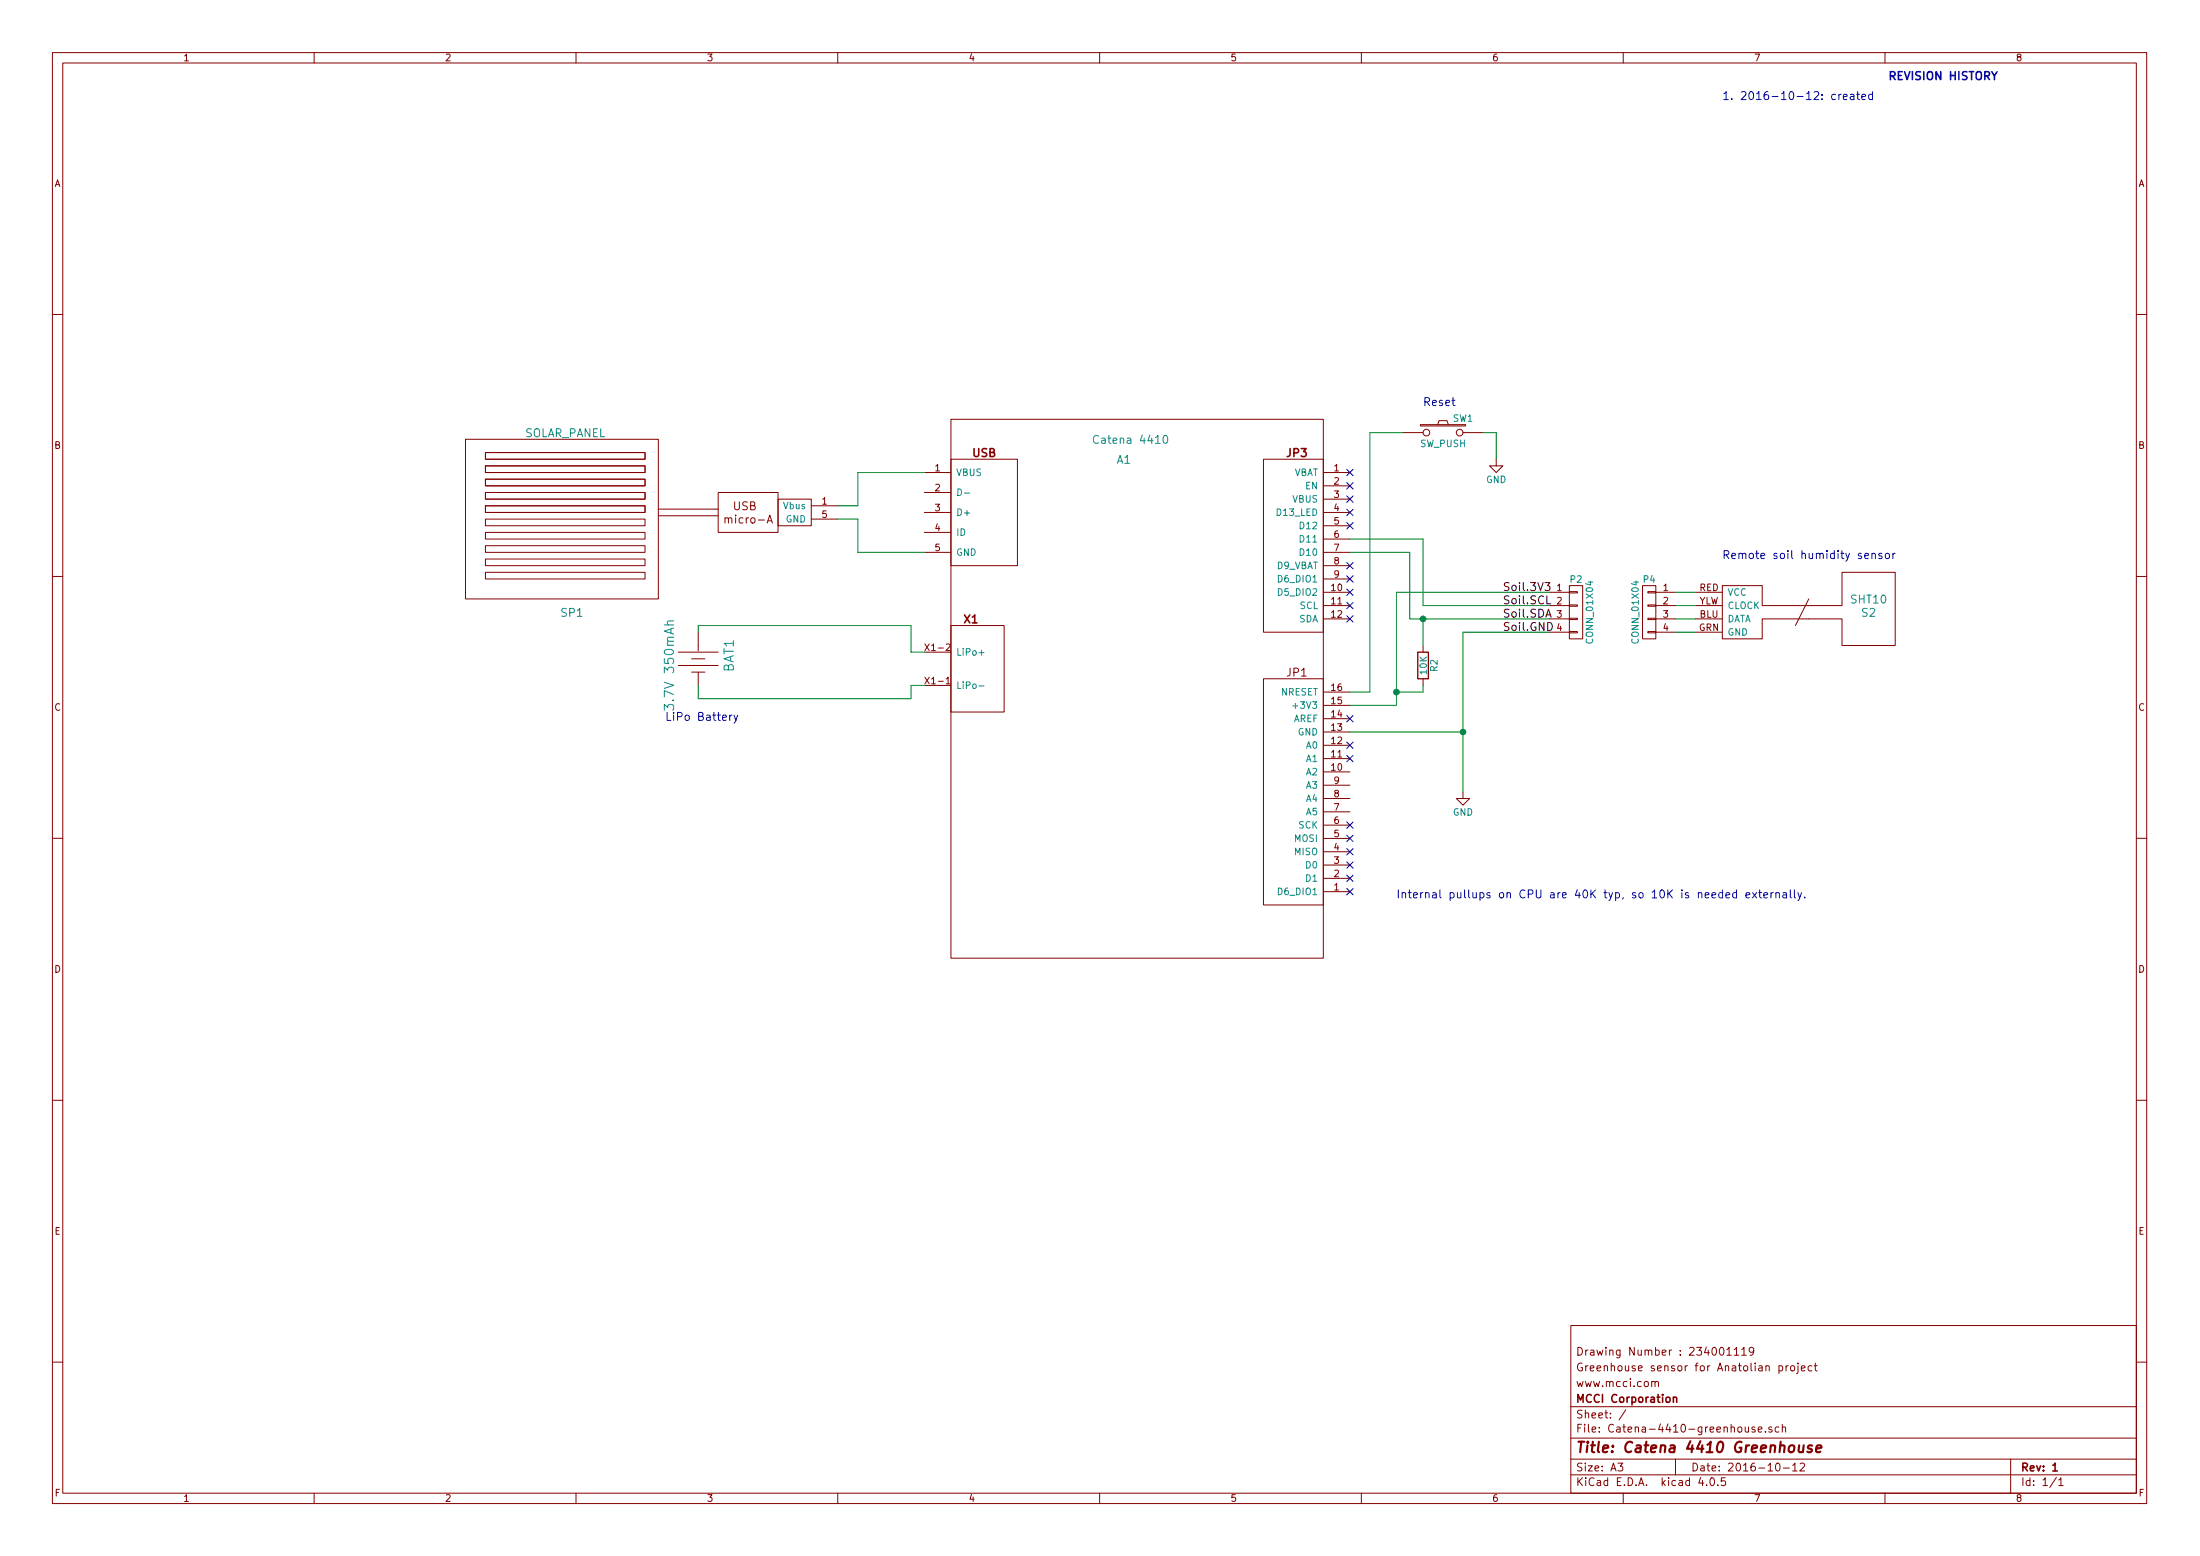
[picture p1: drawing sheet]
<svg xmlns="http://www.w3.org/2000/svg" width="420mm" height="297mm" viewBox="0 0 420 297" stroke-linecap="round" stroke-linejoin="round" font-family="sans-serif">
<g fill="none" stroke="#840000" stroke-width=".19">
<path d="M10 10h400v277h-400zM12 12h396v273.1h-396zM60 10v2M110 10v2M160 10v2M210 10v2M260 10v2M310 10v2M360 10v2M10 60h2M408 60h2M88.9 83.9h36.8v30.4h-36.8z"/>
<path d="M92.7 99.1h30.5v1.3h-30.5zM92.7 96.6h30.5v1.2h-30.5zM92.7 94h30.5v1.3h-30.5zM92.7 91.5h30.5v1.2h-30.5zM92.7 88.9h30.5v1.3h-30.5zM92.7 86.4h30.5v1.3h-30.5zM125.7 98.5h11.5M125.7 97.2h11.5M137.2 94h11.4v7.6h-11.4zM146.5 99.9l.5-1.6 .5 1.6M146.6 99.4h.8M148.6 95.3h6.3v5.1h-6.3z"/>
<path d="M154.9 96.6h5.1M154.9 99.1h5.1M176.5 90.2h5.1M176.5 94h5.1M176.5 97.8h5.1M181.6 87.7h12.7v20.3h-12.7zM181.6 80h71.1v102.9h-71.1zM241.3 87.7h11.4v33h-11.4zM252.7 90.2h5.1M252.7 92.7h5.1M252.7 97.8h5.1M252.7 95.3h5.1"/>
<path d="M268 82.6h3.8M271.3 81.1h8.6v.2h-8.6zM274.6 81.1l.2-.8h1.6l.2 .8M279.4 82.6h3.8M285.7 87.7v1.2h1.3l-1.3 1.3-1.2-1.3h1.2M10 110h2M92.7 109.3h30.5v1.2h-30.5zM92.7 104.2h30.5v1.2h-30.5zM92.7 106.7h30.5v1.3h-30.5zM92.7 101.6h30.5v1.3h-30.5zM176.5 101.6h5.1M176.5 105.4h5.1"/>
<path d="M181.6 119.4h10.2v16.5h-10.2zM252.7 100.4h5.1M252.7 105.4h5.1M252.7 102.9h5.1M252.7 108h5.1M252.7 110.5h5.1M252.7 113.1h5.1M252.7 115.6h5.1M252.7 118.1h5.1M295.9 113.1h3.8M295.9 115.6h3.8M295.9 118.1h3.8"/>
<path d="M299.7 118h1.5v.3h-1.5zM299.7 115.5h1.5v.2h-1.5zM299.7 112.9h1.5v.3h-1.5zM299.7 111.8h2.6v10.2h-2.6zM313.7 111.8h2.5v10.2h-2.5zM314.7 118h1.5v.3h-1.5zM314.7 115.5h1.5v.2h-1.5zM314.7 112.9h1.5v.3h-1.5zM316.2 113.1h3.8M316.2 115.6h3.8M316.2 118.1h3.8M323.8 113.1h5.1"/>
<path d="M323.8 115.6h5.1M323.8 118.1h5.1M328.9 111.8h7.6v3.8h15.3v-6.3h10.1v13.9h-10.1v-5.1h-15.3v3.9h-7.6zM345.4 114.3l-2.5 5.1M408 110h2M129.5 124.5h7.7M129.5 127h7.7M132.1 125.8h2.5M132.1 128.3h2.5M133.3 120.7v3.5M133.3 128.3v2.5M176.5 130.8h5.1"/>
<path d="M176.5 124.5h5.1M180.7 130.5h.7M241.3 129.6h11.4v43.2h-11.4zM252.7 139.7h5.1M252.7 137.2h5.1M252.7 134.7h5.1M252.7 132.1h5.1M271.8 123.2v1.3M271.8 129.6v1.2M295.9 120.7h3.8M299.7 120.6h1.5v.2h-1.5zM314.7 120.6h1.5v.2h-1.5z"/>
<path d="M316.2 120.7h3.8M323.8 120.7h5.1M252.7 157.5h5.1M252.7 155h5.1M252.7 152.4h5.1M252.7 149.9h5.1M252.7 147.4h5.1M252.7 144.8h5.1M252.7 142.3h5.1M279.4 151.2v1.2h1.3l-1.3 1.3-1.3-1.3h1.3M10 160h2M252.7 160.1h5.1"/>
<path d="M252.7 170.2h5.1M252.7 167.7h5.1M252.7 165.1h5.1M252.7 162.6h5.1M408 160h2M10 210h2M408 210h2M300 253h108v32.1h-108zM329.8 257.6l.4-.4v1.5M329.8 258.7h.9M331.2 257.6l.4-.4v1.5M331.2 258.7h.9"/>
<path d="M332.6 257.6l.5-.4v1.5M332.6 258.7h.9M334.9 257.8l-.3 .4h-.3l-.2-.4 .1-.5 .4-.1 .2 .2a1.19 1.19 0 0 1-.2 1.2l-.4 .1M10 260h2M300 278.5h108M300 274.5h108M300 268.5h108M309 279.3h.9l-.5 .6 .5 .1v.7l-.2 .1-.7-.1M310.5 269.1l-1.3 2M315.4 263.8l.2-.1 .4 .1 .1 .9M316.1 263.9a.36 .36 0 0 1 .3-.2 .36 .36 0 0 1 .3 .2v.8M320 278.5v3"/>
<path d="M333.3 272.4l.1 .9 .3 .1 .2-.1M333.9 272.4v1M335.2 272.5a.37 .37 0 0 0-.6 .1v.2l.6 .2v.1l-.2 .3-.4-.1M335.8 272.9l.7-.1-.1-.3-.4-.1-.2 .2 .1 .7h.5M337.2 273.3v.1M338.4 272.5a.37 .37 0 0 0-.6 .1l.1 .2 .5 .2 .1 .1-.3 .3-.4-.1M339.2 279.5l.2-.2a.81 .81 0 0 1 .6 .6 .81 .81 0 0 1-.2 .8l-.2 .1a.79 .79 0 0 1-.4-1.3zM339.7 272.5l-.4-.1-.3 .3 .1 .6 .2 .1 .4-.1M339.8 260.8l.4-.1 .3 .3-.2 .6h-.5M339.8 260.7v1.5M340.4 272.5l.2-.1 .4 .1v.9M340.4 271.9v1.5"/>
<path d="M341.1 260.7v1M341.5 260.7l-.4 .3M342 260.8l.2-.1 .5 .1v.6l-.1 .2-.4 .1-.2-.1zM342.4 279.7l.4-.4v1.5M343.4 260.7v1.3l-.3 .2M343.4 260.2v.2M343.8 279.5l.6-.2 .3 .4-1 1.1h1M344 261.2l.7-.1v-.3l-.5-.1-.2 .2 .1 .7h.6M346 260.8l-.4-.1-.3 .3 .1 .6 .2 .1 .4-.1M346.5 260.7h.5M346.7 260.2v1.3l.3 .2M384 278.5v6.6"/>
<path d="M408 260h2M60 285.1v1.9M110 285.1v1.9M160 285.1v1.9M210 285.1v1.9M260 285.1v1.9M300 281.5h108M310 285.1v1.9M324.8 282l-.4 1.1h1M325.9 283.5v.1M326.7 282.3l.2-.2a.81 .81 0 0 1 .6 .6 .81 .81 0 0 1-.3 .8l-.1 .1a.79 .79 0 0 1-.4-1.3zM328.1 283.5v.1"/>
<path d="M329.5 282.1h-.7l-.1 .7 .2-.1h.5l.2 .3-.1 .5-.2 .1-.6-.1M340.6 280.2h1.1M342.4 280.8h.8M360 285.1v1.9M392.7 282l-1.2 2M393.2 282.5l.4-.4v1.5M393.2 283.6h.8"/>
<circle cx="272.4" cy="82.6" r=".63"/>
<circle cx="278.8" cy="82.6" r=".63"/>
</g>
<path d="M319.6 266.8l.2-.1 .4 .1v.9M319.6 266.7v1M392 280.8h.9" fill="none" stroke="#840000" stroke-width=".3"/>
<path d="M343.6 275.9v1.2a.56 .56 0 0 0 .7-.1M344.5 275.9l-.2 1.3M346.1 276l-.5-.1-.3 .4 .2 .3 .5 .1v.2l-.1 .2-.2 .1-.5-.1M346.9 276.6l1-.2-.1-.4-.6-.1-.3 .3v.9l.2 .1 .5-.1" fill="none" stroke="#840000" stroke-width=".41"/>
<path d="M182.9 93.3a.64 .64 0 0 1 .8 .7 .64 .64 0 0 1-.8 .6zM184.2 94.1h1M209.8 83.3a.72 .72 0 0 0-1 .5 .72 .72 0 0 0 .7 .8l.3-.1M222.3 83.3l.2-.2a.81 .81 0 0 1 .5 .8 .81 .81 0 0 1-.5 .7l-.2-.1-.2-.4zM128.7 118.5l-1.2 .1v.4l.1 .3M126.9 135.6v-1.1l.6 .6a.48 .48 0 0 1 .4-.6l.6 .1 .2 .2v.5l-.2 .3M187 130.9h.9M187 124.6h.9M246.9 134.8h1" fill="none" stroke="#008484" stroke-width=".19"/>
<path d="M295.1 111.2h.9l-.5 .6 .4 .1 .1 .2-.1 .5-.2 .1h-.4l-.2-.1M295.2 117.8l.5-1.5 .5 1.5M295.4 113.8v1.5h.8" fill="none" stroke="#000" stroke-width=".19"/>
<g fill="none" stroke="#0000c2" stroke-width=".19">
<path d="M351.2 18v1M351.6 18l-.3 .1-.1 .2M352 18.5l.8-.1-.1-.3-.4-.1-.3 .2 .1 .7h.6M353.4 18.1h.6l.1 .9M354.1 18.4h-.5a.3 .3 0 0 0-.3 .3 .3 .3 0 0 0 .3 .3l.5-.1M354.6 18h.6M354.8 17.5v1.3l.4 .2M355.6 18.5l.7-.1-.1-.3-.4-.1-.2 .2 .1 .7h.5M357.6 18.1l-.4-.1-.3 .3v.4l.1 .2h.6M357.6 17.5v1.5M356.1 106.1l.8-.1-.1-.3-.4-.1-.3 .3 .1 .7h.6M357.5 105.8l.1-.1a.36 .36 0 0 1 .6 .2v.7"/>
<path d="M357.5 105.6v1M359.4 105.7l-.4-.1-.2 .3 .1 .2 .5 .1v.4h-.6M360.1 105.8l.2-.2 .5 .2 .1 .6-.2 .2h-.4l-.2-.1zM361.5 105.6v1M361.9 105.6l-.3 .1-.1 .2M139.4 136.5v1M139.8 136.5l-.3 .1-.1 .2M140.2 136.5l.3 1M140.9 136.5l-.5 1.4-.2 .1M329 170.5l-.5-.1-.3 .3v.4l.2 .2h.6M329 169.9v1.5M329.6 170.9l.8-.1-.1-.3-.5-.1-.2 .2 .1 .7h.6"/>
<path d="M331.6 170.5l-.4-.1-.3 .3v.4l.2 .2h.5M331.6 169.9v1.5M333.5 170.9l.7-.1-.1-.3-.4-.1-.2 .2v.7h.6M334.7 170.4l.8 1M335.5 170.4l-.8 1M335.9 170.4h.5M336.1 169.9v1.3l.3 .2M336.9 170.9l.7-.1-.1-.3-.4-.1-.2 .2v.7h.6M338.2 170.4v1M338.7 170.4l-.3 .1-.2 .2M339.2 170.5a.36 .36 0 0 1 .6 .1v.8M339.2 170.4v1"/>
<path d="M340.5 170.5h.6l.1 .9M341.2 170.8h-.5a.3 .3 0 0 0-.2 .3 .3 .3 0 0 0 .2 .3l.5-.1M341.9 169.9v1.3l.2 .2M342.7 169.9v1.3l.2 .2M343.4 170.4l.3 1M344.1 170.4l-.5 1.4-.2 .1M344.7 171.3v.1"/>
</g>
<g fill="none" stroke="#000084" stroke-width=".19">
<path d="M257.2 97.2l1.2 1.2M257.2 99.8l1.2 1.2M257.2 92.1l1.2 1.3M257.2 89.6l1.2 1.2M257.2 94.7l1.2 1.2M258.4 97.2l-1.2 1.2M258.4 99.8l-1.2 1.2M258.4 92.1l-1.2 1.3M258.4 89.6l-1.2 1.2M258.4 94.7l-1.2 1.2M257.2 107.4l1.2 1.2M257.2 109.9l1.2 1.2"/>
<path d="M257.2 112.5l1.2 1.2M257.2 115l1.2 1.2M257.2 117.5l1.2 1.3M258.4 107.4l-1.2 1.2M258.4 109.9l-1.2 1.2M258.4 112.5l-1.2 1.2M258.4 115l-1.2 1.2M258.4 117.5l-1.2 1.3M257.2 136.6l1.2 1.2M258.4 136.6l-1.2 1.2M257.2 156.9l1.2 1.2M257.2 159.4l1.2 1.3"/>
<path d="M257.2 141.7l1.2 1.2M257.2 144.2l1.2 1.2M258.4 156.9l-1.2 1.2M258.4 159.4l-1.2 1.3M258.4 141.7l-1.2 1.2M258.4 144.2l-1.2 1.2M257.2 169.6l1.2 1.2M257.2 162l1.2 1.2M257.2 164.5l1.2 1.2M257.2 167.1l1.2 1.2M258.4 169.6l-1.2 1.2M258.4 162l-1.2 1.2"/>
<path d="M258.4 164.5l-1.2 1.2M258.4 167.1l-1.2 1.2"/>
</g>
<g fill="none" stroke="#008400" stroke-width=".19">
<path d="M160 99.1h3.8v6.3h12.7M176.5 90.2h-12.7v6.4h-3.8M268 82.6h-6.4v49.5h-3.8M283.2 82.6h2.5v5.1M257.8 102.9h14v12.7h24.1M257.8 105.4h11.4v12.7h26.7M271.8 118.1v5.1M295.9 113.1h-29.2v21.6h-8.9M320 115.6h3.8M320 118.1h3.8M320 113.1h3.8M133.3 130.8v2.6h40.7v-2.6h2.5"/>
<path d="M133.3 120.7v-1.3h40.7v5.1h2.5M257.8 139.7h21.6M271.8 130.8v1.3h-5.1M295.9 120.7h-16.5v30.5M320 120.7h3.8"/>
</g>
<g fill="#008400" stroke="#008400" stroke-width=".25">
<circle cx="279.4" cy="139.7" r=".51"/>
<circle cx="271.8" cy="118.1" r=".51"/>
<circle cx="266.7" cy="132.1" r=".51"/>
</g>
<path d="M270.8 124.5h2v5.1h-2z" fill="none" stroke="#840000" stroke-width=".25"/>
<text font-size="2.8" fill="#840000" x="301" y="277.3">Title: Catena 4410 Greenhouse</text>
<g font-size="2.5" fill="#008484">
<text x="140.1" y="128.4" transform="rotate(-90 140.1 128.4)">BAT1</text>
<text x="128.7" y="134.7" transform="rotate(-90 128.7 134.7)">3.7V 350mAh</text>
</g>
<g font-size="2.1" fill="#0000c2">
<text x="360.7" y="15.3">REVISION HISTORY</text>
<text x="328.9" y="19.1">1. 2016-10-12: created</text>
<text x="271.8" y="77.5">Reset</text>
<text x="328.9" y="106.7">Remote soil humidity sensor</text>
<text x="127.1" y="137.6">LiPo Battery</text>
<text x="266.7" y="171.5">Internal pullups on CPU are 40K typ, so 10K is needed externally.</text>
</g>
<g font-size="2.1" fill="#008484">
<text x="100.1" y="83.5">SOLAR_PANEL</text>
<text x="209.7" y="84.7">Catena 4410</text>
<text x="213.3" y="88.5">A1</text>
<text x="107.2" y="117.7">SP1</text>
<text x="353.6" y="115.2">SHT10</text>
<text x="355.6" y="117.7">S2</text>
</g>
<g font-size="2.1" fill="#840000">
<text x="185.7" y="87.2">USB</text>
<text x="245.8" y="87.2">JP3</text>
<text x="138.9" y="99.9">micro-A</text>
<text x="140" y="97.4">USB</text>
<text x="184.1" y="119">X1</text>
<text x="245.8" y="129.1">JP1</text>
<text x="301" y="261.8">Greenhouse sensor for Anatolian project</text>
<text x="301" y="258.8">Drawing Number : 234001119</text>
<text x="301" y="267.8">MCCI Corporation</text>
<text x="301" y="264.8">www.mcci.com</text>
<text x="301" y="273.5">File: Catena-4410-greenhouse.sch</text>
<text x="301" y="270.8">Sheet: /</text>
<text x="301" y="280.9">Size: A3</text>
<text x="323" y="280.9">Date: 2016-10-12</text>
<text x="386" y="280.9">Rev: 1</text>
<text x="301" y="283.7">KiCad E.D.A. kicad 4.0.5</text>
<text x="386" y="283.7">Id: 1/1</text>
</g>
<g font-size="2.1">
<text x="287" y="112.8">Soil.3V3</text>
<text x="287" y="115.4">Soil.SCL</text>
<text x="287" y="117.9">Soil.SDA</text>
<text x="287" y="120.4">Soil.GND</text>
</g>
<g font-size="1.8" fill="#840000">
<text x="35" y="11.7">1</text>
<text x="85" y="11.7">2</text>
<text x="135" y="11.7">3</text>
<text x="185" y="11.7">4</text>
<text x="235" y="11.7">5</text>
<text x="285" y="11.7">6</text>
<text x="335" y="11.7">7</text>
<text x="385" y="11.7">8</text>
<text x="10.4" y="35.7">A</text>
<text x="408.4" y="35.7">A</text>
<text x="10.4" y="85.7">B</text>
<text x="178.6" y="90">1</text>
<text x="254.8" y="90">1</text>
<text x="408.4" y="85.7">B</text>
<text x="178.6" y="93.8">2</text>
<text x="254.8" y="92.5">2</text>
<text x="254.8" y="95">3</text>
<text x="157" y="96.3">1</text>
<text x="157" y="98.8">5</text>
<text x="178.6" y="97.6">3</text>
<text x="178.6" y="101.4">4</text>
<text x="254.8" y="97.6">4</text>
<text x="254.8" y="100.1">5</text>
<text x="178.6" y="105.2">5</text>
<text x="254.8" y="102.7">6</text>
<text x="254.8" y="105.2">7</text>
<text x="254.8" y="107.7">8</text>
<text x="254.3" y="112.8">10</text>
<text x="254.8" y="110.3">9</text>
<text x="297.3" y="112.8">1</text>
<text x="317.7" y="112.8">1</text>
<text x="324.5" y="112.8">RED</text>
<text x="254.3" y="115.4">11</text>
<text x="254.3" y="117.9">12</text>
<text x="297.3" y="115.4">2</text>
<text x="297.3" y="117.9">3</text>
<text x="317.7" y="115.4">2</text>
<text x="317.7" y="117.9">3</text>
<text x="324.4" y="115.4">YLW</text>
<text x="324.6" y="117.9">BLU</text>
<text x="177.2" y="124.2">X1-2</text>
<text x="297.3" y="120.4">4</text>
<text x="317.7" y="120.4">4</text>
<text x="324.4" y="120.4">GRN</text>
<text x="177.2" y="130.6">X1-1</text>
<text x="254.3" y="131.9">16</text>
<text x="10.4" y="135.7">C</text>
<text x="254.3" y="136.9">14</text>
<text x="254.3" y="134.4">15</text>
<text x="408.4" y="135.7">C</text>
<text x="254.3" y="142">12</text>
<text x="254.3" y="139.5">13</text>
<text x="254.3" y="147.1">10</text>
<text x="254.3" y="144.6">11</text>
<text x="254.8" y="149.6">9</text>
<text x="254.8" y="154.7">7</text>
<text x="254.8" y="152.2">8</text>
<text x="254.8" y="159.8">5</text>
<text x="254.8" y="157.3">6</text>
<text x="254.8" y="167.4">2</text>
<text x="254.8" y="164.9">3</text>
<text x="254.8" y="162.3">4</text>
<text x="254.8" y="170">1</text>
<text x="10.4" y="185.7">D</text>
<text x="408.4" y="185.7">D</text>
<text x="10.4" y="235.7">E</text>
<text x="408.4" y="235.7">E</text>
<text x="10.5" y="285.7">F</text>
<text x="35" y="286.7">1</text>
<text x="85" y="286.7">2</text>
<text x="135" y="286.7">3</text>
<text x="185" y="286.7">4</text>
<text x="235" y="286.7">5</text>
<text x="285" y="286.7">6</text>
<text x="335" y="286.7">7</text>
<text x="385" y="286.7">8</text>
<text x="408.5" y="285.7">F</text>
</g>
<g font-size="1.8" fill="#008484">
<text x="277.5" y="80.5">SW1</text>
<text x="271.2" y="85.3">SW_PUSH</text>
<text x="182.6" y="90.8">VBUS</text>
<text x="246.8" y="95.9">VBUS</text>
<text x="246.9" y="90.8">VBAT</text>
<text x="249.3" y="93.4">EN</text>
<text x="283.8" y="92.2">GND</text>
<text x="149.6" y="97.2">Vbus</text>
<text x="150" y="99.7">GND</text>
<text x="182.6" y="98.5">D+</text>
<text x="243.9" y="98.5">D13_LED</text>
<text x="248.5" y="101">D12</text>
<text x="182.6" y="102.3">ID</text>
<text x="182.6" y="106.1">GND</text>
<text x="248.5" y="103.5">D11</text>
<text x="248.5" y="106.1">D10</text>
<text x="243.7" y="108.6">D9_VBAT</text>
<text x="244.3" y="111.2">D6_DIO1</text>
<text x="244.3" y="113.7">D5_DIO2</text>
<text x="299.9" y="111.2">P2</text>
<text x="313.9" y="111.2">P4</text>
<text x="329.9" y="113.7">VCC</text>
<text x="248" y="118.8">SDA</text>
<text x="248.2" y="116.2">SCL</text>
<text x="329.9" y="118.8">DATA</text>
<text x="329.9" y="116.2">CLOCK</text>
<text x="182.6" y="125.1">LiPo+</text>
<text x="304.2" y="122.5" transform="rotate(-90 304.2 122.5)">CONN_01X04</text>
<text x="313" y="122.5" transform="rotate(-90 313 122.5)">CONN_01X04</text>
<text x="329.9" y="121.3">GND</text>
<text x="182.6" y="131.5">LiPo-</text>
<text x="272.5" y="128.7" transform="rotate(-90 272.5 128.7)">10K</text>
<text x="274.5" y="128.2" transform="rotate(-90 274.5 128.2)">R2</text>
<text x="244.6" y="132.8">NRESET</text>
<text x="246.9" y="137.8">AREF</text>
<text x="247.5" y="135.3">+3V3</text>
<text x="247.8" y="140.4">GND</text>
<text x="249.5" y="142.9">A0</text>
<text x="249.5" y="148">A2</text>
<text x="249.5" y="145.5">A1</text>
<text x="249.5" y="155.6">A5</text>
<text x="249.5" y="153.1">A4</text>
<text x="249.5" y="150.5">A3</text>
<text x="277.4" y="155.7">GND</text>
<text x="247.2" y="160.7">MOSI</text>
<text x="248" y="158.2">SCK</text>
<text x="247.2" y="163.2">MISO</text>
<text x="249.5" y="165.8">D0</text>
<text x="244.3" y="170.9">D6_DIO1</text>
<text x="249.5" y="168.3">D1</text>
</g>
</svg>
